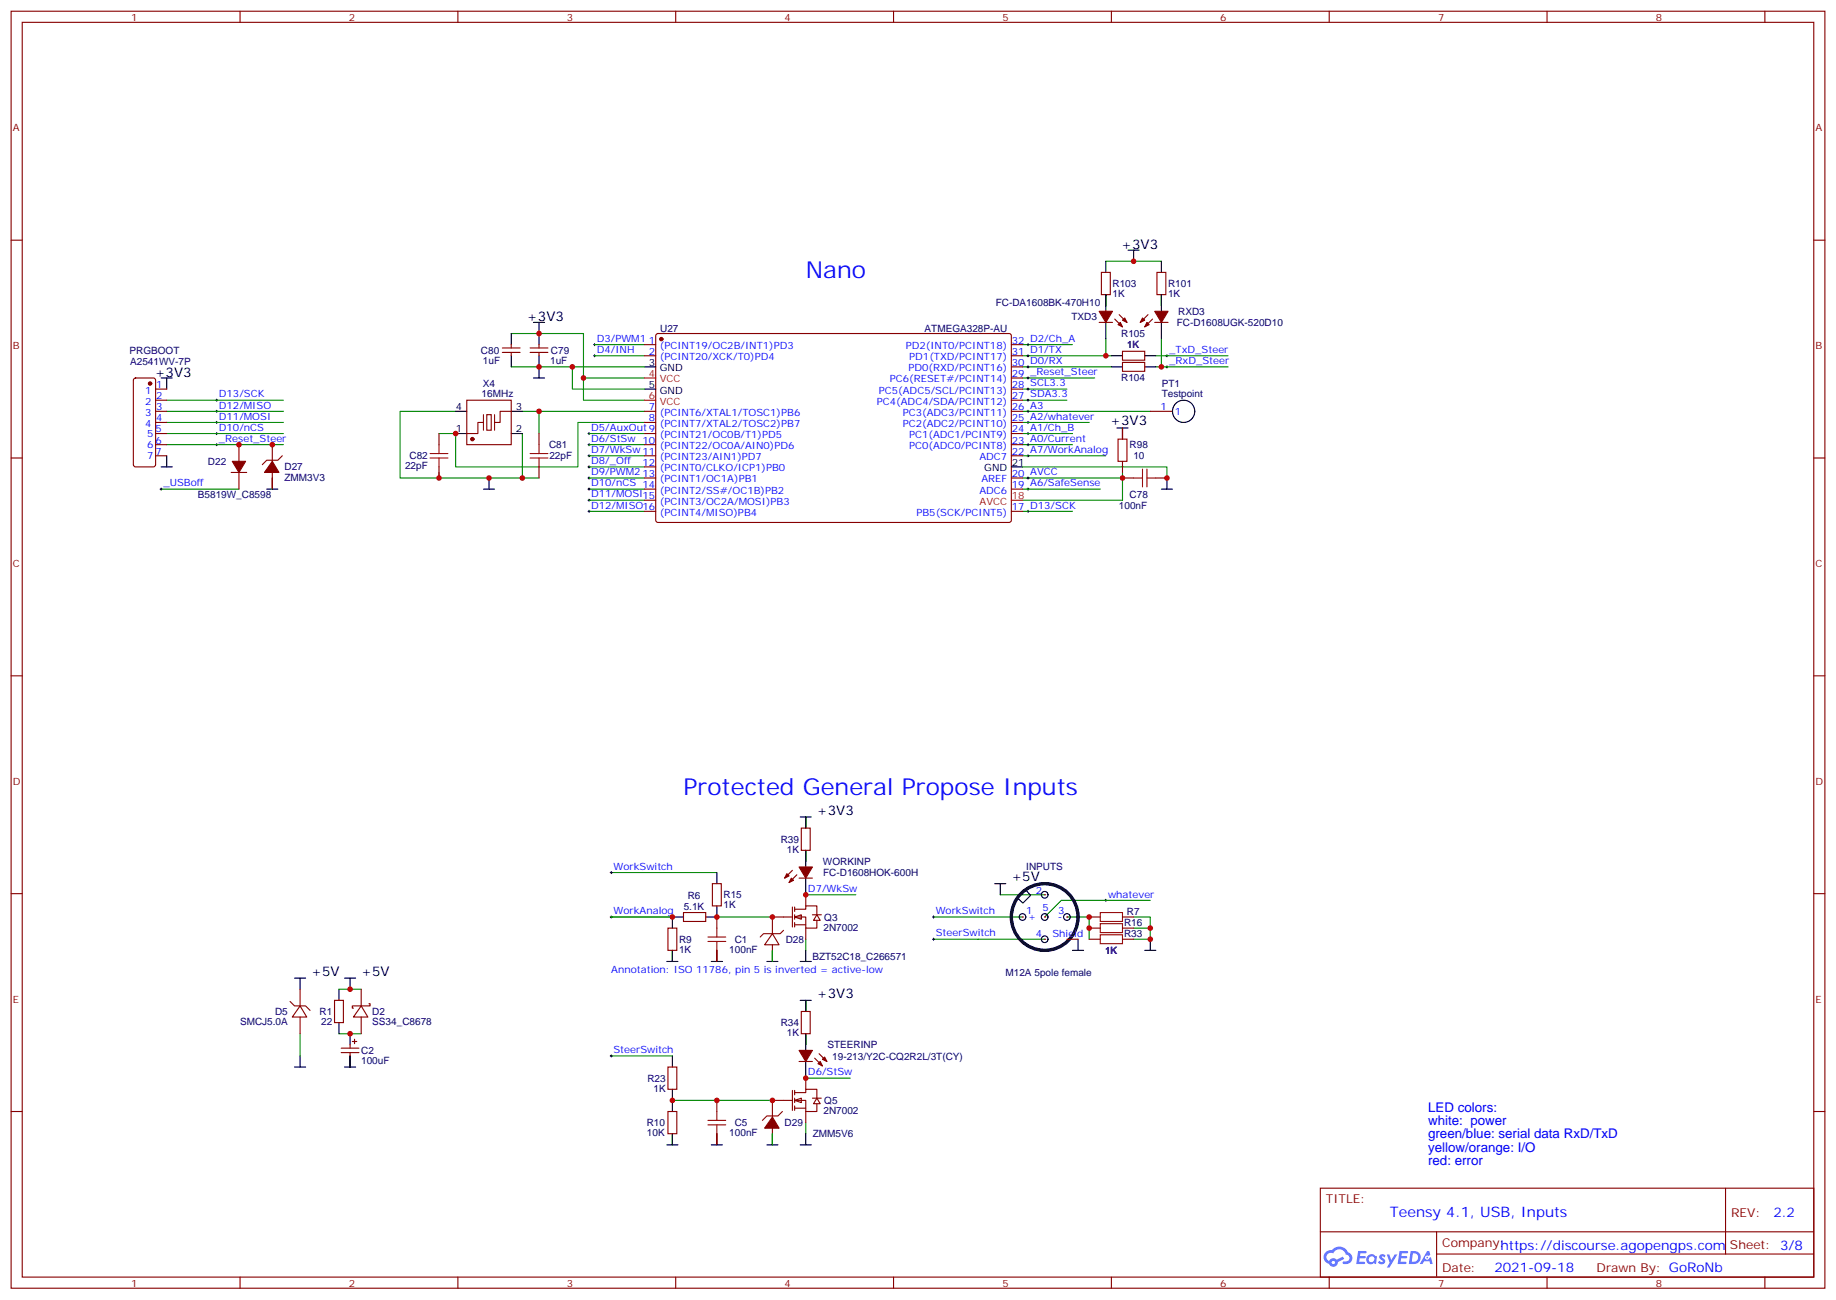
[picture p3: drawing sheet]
<svg xmlns="http://www.w3.org/2000/svg" width="583mm" height="413mm" viewBox="0 0 583 413" stroke-linecap="round" stroke-linejoin="round" font-family="sans-serif">
<g fill="none" stroke="#870000" stroke-width=".35">
<path d="M3.5 3.6h575.8v405.3h-575.8zM7.1 7.1h568.6v398.3h-568.6zM76.2 3.6v3.5M145.3 3.6v3.5M214.5 3.6v3.5M283.6 3.6v3.5M352.8 3.6v3.5M421.9 3.6v3.5M491.1 3.6v3.5M560.2 3.6v3.5M3.5 76.2h3.6M575.7 76.2h3.6"/>
<path d="M3.5 145.4h3.6M575.7 145.4h3.6M3.5 214.5h3.6M575.7 214.5h3.6M3.5 283.7h3.6M575.7 283.7h3.6M3.5 352.8h3.6M575.7 352.8h3.6M419.1 377.2h156.6v28.2h-156.6zM547.7 377.2v20.9M419.1 391h156.5M456 398.1h119.6"/>
<path d="M456 391v14.1M76.2 405.4v3.5M145.3 405.4v3.5M214.5 405.4v3.5M283.6 405.4v3.5M352.8 405.4v3.5M421.9 405.4v3.5M491.1 405.4v3.5M560.2 405.4v3.5"/>
</g>
<g fill="#5487ff">
<path d="M438.1 398.3a1.22 1.22 0 0 1 1.7 .3l-.4 .6a.47 .47 0 0 0-.3-.4 .47 .47 0 0 0-.5 .2l.1 .2a1.14 1.14 0 0 1 .8 1.7 1.14 1.14 0 0 1-1.9 0l-.2-.2 .5-.5 .7 .4a.29 .29 0 0 0 .3-.2 .29 .29 0 0 0-.2-.4 1.04 1.04 0 0 1-.6-1.7z"/>
<path d="M431.1 397.1h2.3l.4 .2-.2 .5h-1.8l-.1 .9h1.5l.3 .3-.3 .4h-1.6l-.2 1.1 1.7 .1 .2 .3-.2 .3h-2.6z"/>
<path d="M444.2 397.1l2.7 .2-.1 .5h-1.8l-.2 .9h1.6l.3 .3-.4 .4h-1.6l-.1 1.1 1.7 .1 .2 .3-.2 .3h-2.7z"/>
<path d="M453 397.1h.7l.3 1.2-.6 .4a.69 .69 0 0 0-1 .2 .69 .69 0 0 0 .4 1 .69 .69 0 0 0 .9-.6l.5-.3 .6 2.2h-.8l-.3-.9h-1.7l-.5 .9h-.8z"/>
<path d="M440.2 398.2h.8l.6 1.8 1.1-1.8h.9l-2.6 4.2h-.8l.9-1.6z"/>
<path d="M447.8 397.1l-.6 4.1h1.3a2.11 2.11 0 0 0 2.5-2.1 2.11 2.11 0 0 0-2.5-2zM448.5 397.8a1.43 1.43 0 0 1 1.6 1.6 1.43 1.43 0 0 1-2 1.1z"/>
<path d="M434.1 398.7a1.54 1.54 0 0 0-.1 2.1 1.54 1.54 0 0 0 2.1 .2l.7 .2 .3-2.3-.6-.3a1.49 1.49 0 0 0-2.4 .1zM434.3 399.7a.95 .95 0 0 1 1.9 0 .95 .95 0 0 1-1.9 0z"/>
<path d="M420.8 397.5a2.18 2.18 0 0 0 1.1 3.7 1.44 1.44 0 0 0 1.6 .9 1.44 1.44 0 0 0 1.2-1.5l2-1-.5-.7-1.9 .9a1.47 1.47 0 0 0-2.4 .5 1.39 1.39 0 0 1-.7-2 1.39 1.39 0 0 1 2-.4 2.12 2.12 0 0 1 2.2-1.3 2.12 2.12 0 0 1 1.9 1.6 1.14 1.14 0 0 1 1 1.5 1.14 1.14 0 0 1-1.6 .7 .43 .43 0 0 0-.5 .3 .43 .43 0 0 0 .4 .5 1.98 1.98 0 0 0 2.5-1.2 1.98 1.98 0 0 0-1.2-2.5 3.1 3.1 0 0 0-5.3-.7l-.9 .1zM422.7 400.8a.55 .55 0 0 1 1.1 0 .55 .55 0 0 1-1.1 0z"/>
<circle cx="453" cy="399.2" r=".26"/>
</g>
<g fill="none" stroke="#008700" stroke-width=".35">
<path d="M351 93.5v3.5M351 82.9h17.7M368.7 93.5v3.5M162.3 105.9h22.9v14.1M162.3 116.5h19.4M188.7 112.9h15.9M188.7 109.4h15.9M204.6 116.5h-22.9v7h22.9M204.6 120h-19.4v7h19.4M324.6 116.5h28.2M324.6 112.9h28.2M324.6 109.4h15.8"/>
<path d="M324.6 120h22.9M351 107.6v5.3M366.9 116.5h22.9M366.9 112.9h22.9M368.7 107.6v8.9M52.9 137.6h37.1M52.9 127h37.1M52.9 130.6h37.1M52.9 134.1h37.1M144.6 130.6h-17.6v21.1h44.1M165.8 137.6v14.1M165.8 130.6h38.8"/>
<path d="M171.1 130.6v7M187 137.6h17.6M204.6 134.1h-21.2v14.1h-38.8v-10.6h-5.3M324.6 137.6h15.8M324.6 123.5h14.1M324.6 127h14.1M324.6 130.6h40.5M324.6 134.1h21.1M356.3 135.9v3.5M51.2 155.3h24.6M52.9 141.1h37.1M86.4 151.7v3.6"/>
<path d="M139.3 150v1.7M187 158.8h17.6M187 141.1h17.6M187 144.7h17.6M187 148.2h17.6M187 151.7h17.6M187 155.3h17.6M324.6 151.7h31.7M324.6 148.2h45.8v3.5M324.6 141.1h15.8M324.6 144.7h26.4M324.6 155.3h24.6"/>
<path d="M356.3 150v8.8h-31.7M187 162.3h17.6M324.6 162.3h15.8M255.8 259.3v3.6M194 277h33.5M255.8 269.9v3.5M194 291.1h19.4M227.5 291.1h17.7M255.8 298.1v3.6M255.8 284h15.8M296.3 291.1h28.3M296.3 298.1h35.3"/>
<path d="M317.5 284h14.1M338.7 291.1h7v7M359.8 291.1h5.3v7h-5.3M359.8 294.6h5.3M365.1 285.8h-28.2l-5.3 5.3M107.6 314h7.1M213.4 301.7v3.5M227.5 301.7v3.5M255.8 317.5v3.6M95.2 328.1v7.1M107.6 328.1h7.1M111.1 335.2v3.5"/>
<path d="M194 335.2h19.4M255.8 328.1v3.5M213.4 349.3h31.8M213.4 359.9v3.5M227.5 359.9v3.5M255.8 356.3v3.6M255.8 342.2h14.1"/>
</g>
<g fill="none" stroke="#000" stroke-width=".35">
<path d="M358.1 79.4h3.5M359.8 79.4v3.5M51.2 120h3.5M52.9 120v3.5M169.3 102.3h3.6M169.3 120h3.6M171.1 102.3v3.6M171.1 116.5v3.5M354.5 135.9h3.6M356.3 135.9v3.5M51.2 148.2h3.5M52.9 144.7v3.5"/>
<path d="M84.7 155.3h3.5M86.4 151.7v3.6M153.5 155.3h3.5M155.2 151.7v3.6M368.7 155.3h3.5M370.4 151.7v3.6M254 259.3h3.5M255.8 259.3v3.6M315.7 280.5h3.6M317.5 280.5v3.5M342.2 298.1v3.6M365.1 298.1v3.6"/>
<path d="M93.5 310.5h3.5M95.2 310.5v3.5M107.6 314v3.5M109.4 310.5h3.5M111.1 310.5v3.5M211.7 305.2h3.5M213.4 301.7v3.5M225.8 305.2h3.5M227.5 301.7v3.5M254 305.2h3.5M254 317.5h3.5M255.8 301.7v3.5"/>
<path d="M255.8 317.5v3.6M340.4 301.7h3.6M363.4 301.7h3.5M93.5 338.7h3.5M95.2 335.2v3.5M107.6 324.6v3.5M109.4 338.7h3.5M111.1 328.1v3.5M111.1 335.2v3.5M213.4 359.9v3.5M227.5 359.9v3.5M255.8 359.9v3.5"/>
<path d="M211.7 363.4h3.5M225.8 363.4h3.5M254 363.4h3.5"/>
</g>
<g fill="none" stroke="#000" stroke-width=".32">
<path d="M188.4 112.9h.7M188.4 109.4h.7M188.7 109v.7M188.7 112.6v.7M326 116.5h.7M326 112.9h.7M326 109.4h.7M326 120h.7M326.3 109v.7M326.3 112.6v.7M326.3 116.1v.7M326.3 119.6v.7"/>
<path d="M370.1 116.5h.7M370.1 112.9h.7M370.4 112.6v.7M370.4 116.1v.7M68.4 127h.7M68.4 134.1h.7M68.4 130.6h.7M68.4 137.6h.7M68.8 126.7v.7M68.8 130.2v.7M68.8 133.7v.7M68.8 137.3v.7"/>
<path d="M186.6 137.6h.7M187 137.3v.7M326 127h.7M326 134.1h.7M326 130.6h.7M326 137.6h.7M326 123.5h.7M326.3 123.2v.7M326.3 126.7v.7M326.3 130.2v.7M326.3 133.7v.7M326.3 137.3v.7"/>
<path d="M50.8 155.3h.7M51.2 154.9v.7M68.4 141.1h.7M68.8 140.8v.7M186.6 158.8h.7M186.6 151.7h.7M186.6 148.2h.7M186.6 144.7h.7M186.6 141.1h.7M186.6 155.3h.7M187 140.8v.7M187 144.3v.7"/>
<path d="M187 147.8v.8M187 151.4v.7M187 154.9v.7M187 158.4v.7M326 151.7h.7M326 144.7h.7M326 141.1h.7M326 155.3h.7M326.3 140.8v.7M326.3 144.3v.7M326.3 151.4v.7M326.3 154.9v.7"/>
<path d="M186.6 162.3h.7M187 162v.7M326 162.3h.7M326.3 162v.7M193.7 277h.7M194 276.6v.7M193.7 291.1h.7M194 290.7v.7M255.4 284h.7M255.8 283.7v.7M296 291.1h.7M296 298.1h.7"/>
<path d="M296.3 290.7v.7M296.3 297.8v.7M350.7 285.8h.7M351 285.4v.7M193.7 335.2h.7M194 334.8v.7M255.4 342.2h.7M255.8 341.9v.7"/>
</g>
<g fill="none" stroke="#870000" stroke-width=".35">
<path d="M92.1 317.9l1.4 1.4h3.5l1.4 1.4M95.2 319.3l2.2 3.5h-4.6zM95.2 314v5.3M106.2 317.5h2.8v7.1h-2.8zM114.7 319.3l2.1 3.5h-4.6zM114.7 319.3h-2.9v.7h.4M114.7 314v5.3M117.1 318.6h.4v.7h-2.8M95.2 322.8v5.3M108.3 332.7h5.6M108.3 334.1h5.6M111.1 331.6v1.1"/>
<path d="M111.1 334.1v1.1M111.8 330.6h1.4M112.5 329.9v1.4M114.7 322.8v5.3M227.5 349.3v3.5M227.5 359.9v3.5"/>
</g>
<path d="M224.7 357h5.7M224.7 355.6h5.7M227.5 352.8v2.8M227.5 357v2.9" fill="none" stroke="#a10000" stroke-width=".35"/>
<circle cx="331.6" cy="291.1" r="10.6" fill="none" stroke="#000" stroke-width="1.1"/>
<g fill="#870000">
<circle cx="324.6" cy="291.1" r=".18"/>
<circle cx="338.7" cy="291.1" r=".18"/>
<circle cx="331.6" cy="298.1" r=".18"/>
<circle cx="331.6" cy="291.1" r=".18"/>
<circle cx="331.6" cy="284" r=".18"/>
</g>
<g fill="none" stroke="#000" stroke-width=".35">
<path d="M325.7 282.6l1.4 1.6-2.4 2.5-1.6-1.5M213.4 335.2v3.5M213.4 345.8v7M213.4 359.9v3.5"/>
<circle cx="324.6" cy="291.1" r="1.06"/>
<circle cx="331.6" cy="298.1" r="1.06"/>
<circle cx="331.6" cy="291.1" r="1.06"/>
<circle cx="331.6" cy="284" r="1.06"/>
<circle cx="338.7" cy="291.1" r="1.06"/>
</g>
<path d="M338.7 298.1h3.5M212 338.7h2.8v7.1h-2.8zM212 352.8h2.8v7.1h-2.8z" fill="none" stroke="#870000" stroke-width=".35"/>
<g fill="#fff" stroke="#870000" stroke-width=".35">
<path d="M252.2 349.3l2.2-.7v1.4z"/>
<path d="M259.3 348.6l1 1.7h-2.1z"/>
</g>
<path d="M212 294.6h2.8v7.1h-2.8zM245.2 349.3h6.3M251.5 346.1v6.4M252.2 346.8h3.6v-1h3.5v2.8M252.2 349.3h3.6v3.5h3.5v-2.5M252.2 351.8h3.6M252.2 346.1v1.4M252.2 348.6v1.4M252.2 351v1.5M255.8 342.2v3.6M255.8 352.8v3.5M257.9 348.6h2.8" fill="none" stroke="#870000" stroke-width=".35"/>
<path d="M213.4 291.1v3.5M213.4 301.7v3.5" fill="none" stroke="#000" stroke-width=".35"/>
<g fill="#fff" stroke="#870000" stroke-width=".35">
<path d="M252.2 291.1l2.2-.7v1.4z"/>
<path d="M259.3 290.4l1 1.7h-2.1z"/>
</g>
<g fill="none" stroke="#870000" stroke-width=".35">
<path d="M349.6 86.5h2.8v7h-2.8zM355.2 99.9l2.5 2.4M364.4 99.9l-2.5 2.4M367.2 86.5h2.9v7h-2.9zM159.5 110.5h5.6M159.5 111.9h5.6M162.3 109.4v1.1M162.3 111.9v1M168.3 110.5h5.6M168.3 111.9h5.6M171.1 109.4v1.1M171.1 111.9v1"/>
<path d="M204.6 109.4h3.5M204.6 112.9h3.5M208.4 106.1l.4-.2h111.8l.4 .7v58.8l-.7 .4h-111.7l-.5-.7v-58.5zM321 109.4h3.6M321 112.9h3.6M321 120h3.6M321 116.5h3.6M348.9 102.3h4.2M353.8 101.3l2.5 2.5M356.3 111.5h7.1v2.8h-7.1zM356.3 115h7.1v2.9h-7.1zM365.8 101.3l-2.4 2.5"/>
<path d="M366.5 102.3h4.3M42.6 120.2l.4-.2h5.7l.6 .4 .1 27.1-.2 .5-.5 .2h-5.7l-.5-.2-.2-.5v-26.8zM49.4 130.6h3.5M49.4 134.1h3.5M49.4 137.6h3.5M49.4 127h3.5M49.4 123.5h3.5M139.3 137.6v3.5M148.2 127h14.1v14.1h-14.1zM153.5 134.1h-1.8v3.5h-3.5M154.5 131.6h1.4v5h-1.4zM162.3 130.6h-3.6v3.5h-1.7"/>
<path d="M171.1 137.6v3.5M204.6 130.6h3.5M204.6 134.1h3.5M204.6 137.6h3.5M321 130.6h3.6M321 134.1h3.6M321 137.6h3.6M321 127h3.6M321 123.5h3.6M356.3 135.9v3.5M365.1 130.6h7.1M49.4 141.1h3.5"/>
<path d="M49.4 144.7h3.5M73.4 150h4.9M75.8 141.1v5.3M75.8 150v5.3M86.4 141.1v5.3M86.4 150v5.3M89.6 144.7l-1.4 1.4h-3.5l-1.4 1.4M139.3 148.2v3.5M171.1 148.2v3.5M204.6 141.1h3.5M204.6 144.7h3.5M204.6 148.2h3.5"/>
<path d="M204.6 151.7h3.5M204.6 155.3h3.5M204.6 158.8h3.5M321 141.1h3.6M321 144.7h3.6M321 151.7h3.6M321 155.3h3.6M356.3 151.7h3.5M356.3 146.4v3.6M366.9 151.7h3.5M204.6 162.3h3.5M321 162.3h3.6"/>
<path d="M251.5 276.3l-2.4 2.4M252.9 277.7l-2.4 2.4M253.6 278.7h4.3M254.4 262.9h2.8v7h-2.8zM217 289.7h7v2.8h-7zM226.1 280.5h2.9v7h-2.9zM227.5 291.1v3.5M245.2 296.4l2.1 3.5h-4.6zM245.2 299.9v5.3M248.7 295.3l-1.1 1.1h-5.2l-1.1 1M251.5 287.9v6.4M251.5 291.1h-6.3v5.3"/>
<path d="M252.2 288.6h3.6v-1.1h3.5v2.9M252.2 291.1h3.6v3.5h3.5v-2.5M252.2 293.5h3.6M252.2 287.9v1.4M252.2 290.4v1.4M252.2 292.8v1.5M255.8 284v3.5M255.8 294.6v3.5M257.9 290.4h2.8M345.7 291.1h3.5M345.7 294.6h3.5M345.7 298.1h3.5"/>
<path d="M356.3 291.1h3.5M356.3 294.6h3.5M356.3 298.1h3.5M227.5 301.7v3.5M253.6 336.9h4.3M254.4 321.1h2.8v7h-2.8zM258.6 335.9l2.5 2.4M260 334.5l2.5 2.4M245.2 349.3v5.3M245.2 358.1v5.3M248.4 352.8l-1.5 1.4h-3.5l-1.4 1.4"/>
</g>
<g fill="none" stroke="#a10000" stroke-width=".35">
<path d="M354.9 139.4h2.8v7h-2.8zM136.5 144h5.7M136.5 145.4h5.7M139.3 141.1v2.9M139.3 145.4v2.8M168.3 144h5.6M168.3 145.4h5.6M171.1 141.1v2.9M171.1 145.4v2.8M359.8 151.7h2.9M362.7 148.9v5.7M364.1 151.7h2.8"/>
<path d="M364.1 148.9v5.7M224.7 298.8h5.7M224.7 297.4h5.7M227.5 294.6v2.8M227.5 298.8v2.9M349.2 289.7h7.1v2.8h-7.1zM349.2 293.2h7.1v2.8h-7.1zM349.2 296.7h7.1v2.8h-7.1z"/>
</g>
<g fill="none" stroke="#000" stroke-width=".35">
<path d="M351 82.9v3.6M351 93.5v5.3M368.7 82.9v3.6M368.7 93.5v5.3M162.3 105.9v3.5M162.3 112.9v3.6M171.1 105.9v3.5M171.1 112.9v3.6M204.6 116.5h3.5M351 102.3v5.3M352.8 116.5h3.5M352.8 112.9h3.5"/>
<path d="M363.4 116.5h3.5M363.4 112.9h3.5M368.7 102.3v5.3M144.6 137.6h3.6M144.6 130.6h3.6M162.3 137.6h3.5M162.3 130.6h3.5M204.6 123.5h3.5M321 148.2h3.6M255.8 259.3v3.6M227.5 277v3.5M255.8 269.9v5.3"/>
<path d="M255.8 278.7v5.3M213.4 291.1h3.6M227.5 287.5v3.6h-3.5M243.4 305.2h3.5M245.2 301.7v3.5M255.8 317.5v3.6M255.8 328.1v5.3M255.8 336.9v5.3M245.2 359.9v3.5M243.4 363.4h3.5"/>
<circle cx="375.7" cy="130.6" r="3.5"/>
</g>
<g fill="#870000" stroke="#870000" stroke-width=".35">
<path d="M348.9 98.8h4.2l-2.1 3.5z"/>
<path d="M354.9 103l.7-.7 .7 1.5z"/>
<path d="M357 100.9l.7 1.4-1.4-.7z"/>
<path d="M366.5 98.8h4.3l-2.1 3.5z"/>
<path d="M364.1 102.3l.7 .7-1.4 .8z"/>
<path d="M362.7 100.9l.7 .7-1.5 .7z"/>
<path d="M253.6 333.4h4.3l-2.1 3.5z"/>
<path d="M259.6 337.6l.7-.7 .8 1.4z"/>
<path d="M261.8 335.5l.7 1.4-1.4-.7z"/>
<path d="M253.6 275.2h4.3l-2.1 3.5z"/>
<path d="M251.2 278.7l.7 .7-1.4 .7z"/>
<path d="M249.8 277.3l.7 .7-1.4 .7z"/>
<path d="M73.7 146.4h4.3l-2.2 3.6z"/>
<path d="M86.4 146.4l2.1 3.6h-4.5z"/>
<path d="M245.2 354.6l2.1 3.5h-4.6z"/>
<circle cx="209.9" cy="107.6" r=".53"/>
<circle cx="149.9" cy="139.4" r=".53"/>
<circle cx="47.6" cy="121.7" r=".53"/>
</g>
<path d="M204.6 120h3.5M204.6 127h3.5M321 158.8h3.6" fill="none" stroke="#f00" stroke-width=".35"/>
<path d="M153.5 131.6v5M157 131.6v5" fill="none" stroke="#871200" stroke-width=".35"/>
<path d="M245.2 301.7v3.5M245.2 359.9v3.5" fill="none" stroke="#008700" stroke-width=".35"/>
<g fill="#c00">
<circle cx="111.1" cy="328.1" r=".88"/>
<circle cx="111.1" cy="314" r=".88"/>
<circle cx="227.5" cy="349.3" r=".88"/>
<circle cx="213.4" cy="349.3" r=".88"/>
<circle cx="213.4" cy="291.1" r=".88"/>
<circle cx="227.5" cy="291.1" r=".88"/>
<circle cx="144.6" cy="137.6" r=".88"/>
<circle cx="171.1" cy="130.6" r=".88"/>
<circle cx="351" cy="112.9" r=".88"/>
<circle cx="368.7" cy="116.5" r=".88"/>
<circle cx="359.8" cy="82.9" r=".88"/>
<circle cx="165.8" cy="151.7" r=".88"/>
<circle cx="139.3" cy="151.7" r=".88"/>
<circle cx="171.1" cy="116.5" r=".88"/>
<circle cx="181.7" cy="116.5" r=".88"/>
<circle cx="171.1" cy="105.9" r=".88"/>
<circle cx="185.2" cy="120" r=".88"/>
<circle cx="356.3" cy="151.7" r=".88"/>
<circle cx="155.2" cy="151.7" r=".88"/>
<circle cx="370.4" cy="151.7" r=".88"/>
<circle cx="345.7" cy="291.1" r=".88"/>
<circle cx="345.7" cy="294.6" r=".88"/>
<circle cx="255.8" cy="342.2" r=".88"/>
<circle cx="255.8" cy="284" r=".88"/>
<circle cx="75.8" cy="141.1" r=".88"/>
<circle cx="365.1" cy="298.1" r=".88"/>
<circle cx="365.1" cy="294.6" r=".88"/>
<circle cx="86.4" cy="141.1" r=".88"/>
<circle cx="245.2" cy="291.1" r=".88"/>
<circle cx="245.2" cy="349.3" r=".88"/>
</g>
<g font-size="7.4" fill="#00f">
<text x="255.8" y="88.2">Nano</text>
<text x="217" y="252.3">Protected General Propose Inputs</text>
</g>
<text font-size="4.6" fill="#00f" x="441.2" y="386.2">Teensy 4.1, USB, Inputs</text>
<g font-size="4.2">
<text x="355.9" y="79.1">+3V3</text>
<text x="167.3" y="102">+3V3</text>
<text x="49.1" y="119.7">+3V3</text>
<text x="352.4" y="134.8">+3V3</text>
<text x="259.3" y="258.6">+3V3</text>
<text x="321" y="279.8">+5V</text>
<text x="98.8" y="309.8">+5V</text>
<text x="114.7" y="309.8">+5V</text>
<text x="259.3" y="316.8">+3V3</text>
</g>
<g font-size="4.2" fill="#00f">
<text x="453.3" y="352.8">LED colors:</text>
<text x="453.3" y="357">white: power</text>
<text x="453.3" y="361.3">green/blue: serial data RxD/TxD</text>
<text x="453.3" y="365.5">yellow/orange: I/O</text>
<text x="453.3" y="369.7">red: error</text>
<text x="562.9" y="386.4">2.2</text>
<text x="474.4" y="403.8">2021-09-18</text>
</g>
<g font-size="3.9" fill="#800">
<text x="420.9" y="381.7">TITLE:</text>
<text x="549.5" y="386.4">REV:</text>
<text x="457.8" y="395.9">Company:https://discourse.agopengps.com</text>
<text x="549.1" y="396.6">Sheet: 3/8</text>
<text x="457.8" y="403.6">Date:</text>
<text x="506.8" y="403.7">Draw</text>
<text x="517" y="403.7">n By: GoRoNb</text>
</g>
<g font-size="3.2" fill="#800">
<text x="41.6" y="6.6">1</text>
<text x="110.8" y="6.6">2</text>
<text x="179.9" y="6.6">3</text>
<text x="249.1" y="6.6">4</text>
<text x="318.2" y="6.6">5</text>
<text x="387.3" y="6.6">6</text>
<text x="456.5" y="6.6">7</text>
<text x="525.6" y="6.6">8</text>
<text x="4.1" y="41.7">A</text>
<text x="576.3" y="41.7">A</text>
<text x="4.1" y="110.8">B</text>
<text x="576.3" y="110.8">B</text>
<text x="4.1" y="180">C</text>
<text x="576.3" y="180">C</text>
<text x="4.1" y="249.1">D</text>
<text x="576.3" y="249.1">D</text>
<text x="4.1" y="318.2">E</text>
<text x="576.3" y="318.2">E</text>
<text x="41.6" y="408.4">1</text>
<text x="110.8" y="408.4">2</text>
<text x="179.9" y="408.4">3</text>
<text x="249.1" y="408.4">4</text>
<text x="318.2" y="408.4">5</text>
<text x="387.3" y="408.4">6</text>
<text x="456.5" y="408.4">7</text>
<text x="525.6" y="408.4">8</text>
</g>
<g font-size="3.2" fill="#000080">
<text x="353.1" y="94.3">1K</text>
<text x="353.1" y="91.2">R103</text>
<text x="370.8" y="94.3">1K</text>
<text x="370.8" y="91.2">R101</text>
<text x="316.1" y="97">FC-DA1608BK-470H10</text>
<text x="340.1" y="101.7">TXD3</text>
<text x="374" y="100">RXD3</text>
<text x="209.6" y="105.3">U27</text>
<text x="293.5" y="105.3">ATMEGA328P-AU</text>
<text x="355.9" y="107">R105</text>
<text x="373.5" y="103.5">FC-D1608UGK-520D10</text>
<text x="41.1" y="112.3">PRGBOOT</text>
<text x="152.7" y="112.3">C80</text>
<text x="174.9" y="112.3">C79</text>
<text x="357.7" y="110.5">1K</text>
<text x="41.3" y="115.8">A2541WV-7P</text>
<text x="153.3" y="115.5">1uF</text>
<text x="174.6" y="115.5">1uF</text>
<text x="152.9" y="126">16MHz</text>
<text x="153.2" y="122.8">X4</text>
<text x="355.9" y="121.1">R104</text>
<text x="368.7" y="126">Testpoint</text>
<text x="368.7" y="122.9">PT1</text>
<text x="174.3" y="142.3">C81</text>
<text x="358.6" y="142.3">R98</text>
<text x="66" y="147.6">D22</text>
<text x="90.3" y="149.3">D27</text>
<text x="128.6" y="149">22pF</text>
<text x="130" y="145.8">C82</text>
<text x="174.4" y="145.8">22pF</text>
<text x="359.8" y="145.8">10</text>
<text x="90.3" y="152.5">ZMM3V3</text>
<text x="62.8" y="158.1">B5819W_C8598</text>
<text x="355.2" y="161.7">100nF</text>
<text x="358.6" y="158.2">C78</text>
<text x="247.8" y="267.6">R39</text>
<text x="249.8" y="270.7">1K</text>
<text x="261.2" y="274.6">WORKINP</text>
<text x="261.3" y="278.1">FC-D1608HOK-600H</text>
<text x="325.8" y="276.2">INPUTS</text>
<text x="218.3" y="285.4">R6</text>
<text x="229.7" y="285.2">R15</text>
<text x="217" y="288.7">5.1K</text>
<text x="229.7" y="288.3">1K</text>
<text x="261.7" y="292.2">Q3</text>
<text x="356.8" y="294">R16</text>
<text x="357.7" y="290.5">R7</text>
<text x="215.5" y="299.3">R9</text>
<text x="233.2" y="299.3">C1</text>
<text x="249.4" y="299.3">D28</text>
<text x="261.4" y="295.4">2N7002</text>
<text x="356.8" y="297.5">R33</text>
<text x="215.5" y="302.4">1K</text>
<text x="231.5" y="302.5">100nF</text>
<text x="257.9" y="304.6">BZT52C18_C266571</text>
<text x="350.8" y="302.8">1K</text>
<text x="319.2" y="309.8">M12A 5pole female</text>
<text x="87.3" y="322.2">D5</text>
<text x="101.4" y="322.2">R1</text>
<text x="118.2" y="322.2">D2</text>
<text x="76.2" y="325.4">SMCJ5.0A</text>
<text x="101.9" y="325.4">22</text>
<text x="118.2" y="325.4">SS34_C8678</text>
<text x="247.8" y="325.8">R34</text>
<text x="249.8" y="328.9">1K</text>
<text x="114.7" y="334.6">C2</text>
<text x="262.7" y="332.8">STEERINP</text>
<text x="114.7" y="337.7">100uF</text>
<text x="264.2" y="336.3">19-213/Y2C-CQ2R2L/3T(CY)</text>
<text x="205.5" y="343.4">R23</text>
<text x="207.4" y="346.5">1K</text>
<text x="261.4" y="353.6">2N7002</text>
<text x="261.7" y="350.4">Q5</text>
<text x="205.3" y="357.5">R10</text>
<text x="233.2" y="357.5">C5</text>
<text x="249.1" y="357.5">D29</text>
<text x="205.3" y="360.7">10K</text>
<text x="231.5" y="360.7">100nF</text>
<text x="258" y="361">ZMM5V6</text>
</g>
<g font-size="3.2" fill="#00f">
<text x="189.4" y="108.5">D3/PWM1</text>
<text x="189.4" y="112">D4/INH</text>
<text x="205.9" y="109">1</text>
<text x="205.9" y="112.6">2</text>
<text x="209.4" y="110.8">(PCINT19/OC2B/INT1)PD3</text>
<text x="287.5" y="110.8">PD2(INT0/PCINT18)</text>
<text x="321.2" y="112.6">31 D1/TX</text>
<text x="321.2" y="109">32 D2/Ch_A</text>
<text x="371.1" y="112">_TxD_Steer</text>
<text x="209.4" y="114.3">(PCINT20/XCK/T0)PD4</text>
<text x="288.4" y="117.9">PD0(RXD/PCINT16)</text>
<text x="288.6" y="114.3">PD1(TXD/PCINT17)</text>
<text x="321.2" y="119.6">29 _Reset_Steer</text>
<text x="321.2" y="116.1">30 D0/RX</text>
<text x="371.1" y="115.6">_RxD_Steer</text>
<text x="46.1" y="124.9">1</text>
<text x="49.6" y="123.2">1</text>
<text x="279" y="124.9">PC5(ADC5/SCL/PCINT13)</text>
<text x="282.5" y="121.4">PC6(RESET#/PCINT14)</text>
<text x="321.2" y="123.2">28 SCL3.3</text>
<text x="46.1" y="128.4">2</text>
<text x="46.1" y="132">3</text>
<text x="49.6" y="126.7">2</text>
<text x="49.6" y="130.2">3</text>
<text x="69.5" y="126.2">D13/SCK</text>
<text x="69.5" y="129.7">D12/MISO</text>
<text x="205.9" y="130.2">7</text>
<text x="209.4" y="132">(PCINT6/XTAL1/TOSC1)PB6</text>
<text x="278.4" y="128.4">PC4(ADC4/SDA/PCINT12)</text>
<text x="286.6" y="132">PC3(ADC3/PCINT11)</text>
<text x="321.2" y="130.2">26 A3</text>
<text x="321.2" y="126.7">27 SDA3.3</text>
<text x="368.4" y="130.2">1</text>
<text x="372.9" y="131.6">1</text>
<text x="46.1" y="135.5">4</text>
<text x="49.4" y="137.3">5</text>
<text x="49.6" y="133.7">4</text>
<text x="69.5" y="133.2">D11/MOSI</text>
<text x="69.5" y="136.7">D10/nCS</text>
<text x="187.7" y="136.7">D5/AuxOut9</text>
<text x="205.9" y="133.7">8</text>
<text x="209.4" y="135.5">(PCINT7/XTAL2/TOSC2)PB7</text>
<text x="286.6" y="135.5">PC2(ADC2/PCINT10)</text>
<text x="321.2" y="137.3">24 A1/Ch_B</text>
<text x="321.2" y="133.7">25 A2/w</text>
<text x="335.2" y="133.2">hatever</text>
<text x="46.7" y="138.7">5</text>
<text x="46.7" y="142.2">6</text>
<text x="49.4" y="140.8">6</text>
<text x="69.5" y="140.3">_Reset_Steer</text>
<text x="187.7" y="143.8">D7/WkSw11</text>
<text x="187.7" y="140.3">D6/StSw 10</text>
<text x="209.4" y="139">(PCINT21/OC0B/T1)PD5</text>
<text x="209.4" y="142.6">(PCINT22/OC0A/AIN0)PD6</text>
<text x="288.6" y="142.6">PC0(ADC0/PCINT8)</text>
<text x="288.6" y="139">PC1(ADC1/PCINT9)</text>
<text x="321.2" y="140.8">23 A0/Current</text>
<text x="46.7" y="145.7">7</text>
<text x="49.4" y="144.3">7</text>
<text x="187.7" y="147.3">D8/_Off</text>
<text x="203.9" y="147.8">12</text>
<text x="209.4" y="146.1">(PCINT23/AIN1)PD7</text>
<text x="209.4" y="149.6">(PCINT0/CLKO/ICP1)PB0</text>
<text x="310.9" y="146.1">ADC7</text>
<text x="321.2" y="144.3">22 A7/WorkAnalog</text>
<text x="51.9" y="154.4">_USBoff</text>
<text x="187.7" y="150.8">D9/PWM213</text>
<text x="187.7" y="154.4">D10/nCS 14</text>
<text x="209.4" y="153.1">(PCINT1/OC1A)PB1</text>
<text x="311.5" y="153.1">AREF</text>
<text x="321.2" y="154.9">19 A6/SafeSense</text>
<text x="321.2" y="151.4">20 AVCC</text>
<text x="187.7" y="161.4">D12/MISO16</text>
<text x="187.7" y="157.9">D11/MOSI15</text>
<text x="209.4" y="156.7">(PCINT2/SS#/OC1B)PB2</text>
<text x="209.4" y="160.2">(PCINT3/OC2A/MOSI)PB3</text>
<text x="310.9" y="156.7">ADC6</text>
<text x="321.2" y="162">17 D13/SCK</text>
<text x="209.4" y="163.7">(PCINT4/MISO)PB4</text>
<text x="290.9" y="163.7">PB5(SCK/PCINT5)</text>
<text x="194.7" y="276.1">WorkSw</text>
<text x="207.8" y="276.1">itch</text>
<text x="256.5" y="283.1">D7/WkSw</text>
<text x="328.8" y="283.7">2</text>
<text x="351.7" y="284.9">w</text>
<text x="354.3" y="284.9">hatever</text>
<text x="194.7" y="290.2">WorkAnalog</text>
<text x="297" y="290.2">WorkSw</text>
<text x="310.1" y="290.2">itch</text>
<text x="325.7" y="290">1</text>
<text x="326.3" y="292.1">+</text>
<text x="330.9" y="289.3">5</text>
<text x="335.8" y="292.1">-</text>
<text x="335.8" y="290">3</text>
<text x="297" y="297.3">SteerSw</text>
<text x="310.4" y="297.3">itch</text>
<text x="328.8" y="297.4">4</text>
<text x="334.1" y="297.4">Shield</text>
<text x="194" y="308.7">Annotation: ISO 11786, pin 5 is inverted = active-low</text>
<text x="194.7" y="334.3">SteerSw</text>
<text x="208" y="334.3">itch</text>
<text x="256.5" y="341.3">D6/StSw</text>
</g>
<g font-size="3.2">
<text x="205.9" y="116.1">3</text>
<text x="209.4" y="117.9">GND</text>
<text x="205.9" y="123.2">5</text>
<text x="209.4" y="124.9">GND</text>
<text x="144.7" y="130.2">4</text>
<text x="163.7" y="130.2">3</text>
<text x="144.7" y="137.3">1</text>
<text x="163.7" y="137.3">2</text>
<text x="312.4" y="149.6">GND</text>
<text x="321.2" y="147.8">21</text>
</g>
<g font-size="3.2" fill="#f00">
<text x="205.9" y="119.6">4</text>
<text x="209.4" y="121.4">VCC</text>
<text x="205.9" y="126.7">6</text>
<text x="209.4" y="128.4">VCC</text>
<text x="311" y="160.2">AVCC</text>
<text x="321.2" y="158.4">18</text>
</g>
</svg>
